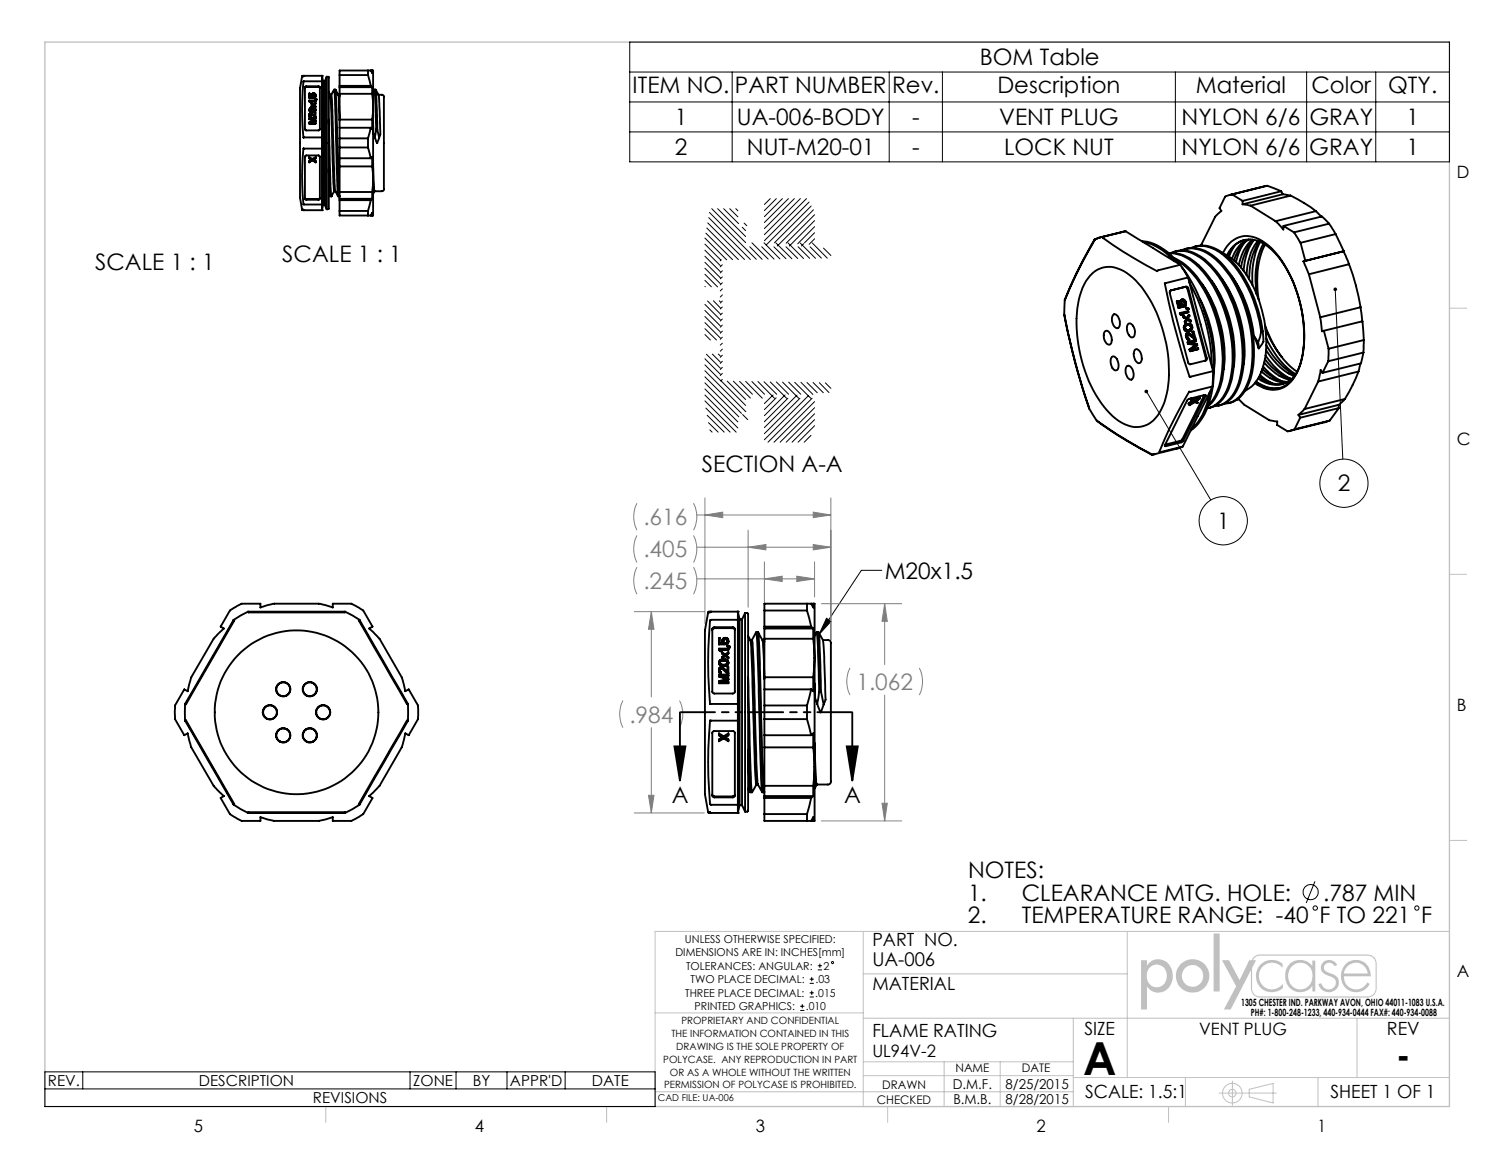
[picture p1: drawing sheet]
<svg xmlns="http://www.w3.org/2000/svg" width="279mm" height="216mm" viewBox="0 0 279 216" stroke-linecap="round" stroke-linejoin="round" font-family="sans-serif">
<g fill="none" stroke="#c0c0c0" stroke-width=".19">
<path d="M270 57.4h3.2M270 106.9h3.2M270 156.4h3.2M160.8 173.4v32.6h39.1v-16.5M210 173.4v27.2M270 173.4h-148v32.6M122 188.5h38.8M160.8 189.5h109.2M160.8 197.6h39.1M160.8 181.3h49.2M175.9 197.6v8.4M186.3 197.6v8.4"/>
<path d="M252.8 189.5v11.1M60.7 206v2.9M113 206v2.9M122 203.2h77.9M160.8 200.2h39.1M165.3 206v2.9M199.9 200.6h70.1M217.7 206v2.9M220.8 200.6v5.4M227.1 203.4h10.7M229.6 201.2v4.5M232.7 202.7l4.4-1.1v3.7l-4.4-1.1z"/>
<path d="M245.5 200.6v5.4"/>
<circle cx="229.5" cy="203.5" r="1.83"/>
<circle cx="229.5" cy="203.5" r=".7"/>
</g>
<path d="M8.4 7.8h261.6v198.2h-261.6z" fill="none" stroke="#c0c0c0" stroke-width=".25"/>
<path d="M212.5 178.7v9.2h1.1v-4.3a2.61 2.61 0 0 0 2.9 1 2.61 2.61 0 0 0 1.9-2.4 2.94 2.94 0 0 0-2.9-3.7 2.58 2.58 0 0 0-1.9 1.2v-1zM214.1 180.2a1.93 1.93 0 0 1 2.4-.3 1.93 1.93 0 0 1 .8 2.3 1.87 1.87 0 0 1-2.2 1.5 1.87 1.87 0 0 1-1.5-2.3l.1-.5zM219 181.6a3.2 3.2 0 0 0 6.3 0 3.2 3.2 0 0 0-6.3 0zM220.1 181.6a2.01 2.01 0 0 1 4 0 2.01 2.01 0 0 1-4 0zM226.1 173.7v10.8h1.1v-10.8zM227.6 178.7h1.3l2 3.7 1.8-3.7h.5a1.6 1.6 0 0 1 1.5-1h20.1a1.69 1.69 0 0 1 1.6 1.6v4.7a1.69 1.69 0 0 1-1.6 1.7h-20.1a1.69 1.69 0 0 1-1.7-1.7v-3.4l-3.8 7.3h-1.2l2.3-4.3zM233.8 178.2l-.4 .5h.6l-.8 1.5v3.8a1.44 1.44 0 0 0 1.5 1.5h20.1a1.44 1.44 0 0 0 1.4-1.5v-4.7a1.44 1.44 0 0 0-1.4-1.4h-20.4zM234.7 179.6a3 3 0 0 0 .1 4.2 3 3 0 0 0 4.2 .1v-.8a2.48 2.48 0 0 1-3.7 .4 2.48 2.48 0 0 1 0-3.6 2.48 2.48 0 0 1 3.6 .2v-.7a3.1 3.1 0 0 0-4.2 .2zM250.7 179.4a3 3 0 0 0-.7 3.4 3 3 0 0 0 3 1.8 2.95 2.95 0 0 0 2.1-1.5l-.4-.3a2.28 2.28 0 0 1-2.7 1.3 2.28 2.28 0 0 1-1.7-2.4h5a2.79 2.79 0 0 0-1.5-2.7 2.79 2.79 0 0 0-3.1 .4zM251.1 179.7a2.2 2.2 0 0 1 3.7 1.5h-4.5l.2-.8zM240.3 179.3a3.1 3.1 0 0 0-.7 3.5 3.1 3.1 0 0 0 3 1.8 2.73 2.73 0 0 0 1.8-1.1v1h.6v-5.7h-.6v1a2.92 2.92 0 0 0-4.1-.5zM240.6 180a2.31 2.31 0 0 1 2.9-.4 2.31 2.31 0 0 1 .9 2.9 2.26 2.26 0 0 1-2.7 1.6 2.26 2.26 0 0 1-1.7-2.7 2.34 2.34 0 0 1 .6-1.4zM246.5 179a1.67 1.67 0 0 1 2.6 .6l-.5 .2-.2-.3-.4-.2a.94 .94 0 0 0-1.4 .6 .94 .94 0 0 0 .9 1.1 2.01 2.01 0 0 1 1.9 1.9 1.93 1.93 0 0 1-1.8 1.8 1.93 1.93 0 0 1-2-1.5l.5-.2a1.36 1.36 0 0 0 1.7 1.2 1.36 1.36 0 0 0 .9-1.8l-.8-.6a2.1 2.1 0 0 1-1.9-1.6l.2-.7z" fill-rule="evenodd" fill="#c0c0c0"/>
<g fill="none" stroke="#000" stroke-width=".19">
<path d="M117.3 7.8h152.7v22.3h-152.7zM117.3 13.4h152.7M117.3 19h152.7M136.4 13.4v16.7M165.6 13.4v16.7M175.5 13.4v16.7M218.9 13.4v16.7M243.4 13.4v16.7M256.3 13.4v16.7M117.3 24.6h152.7M248.7 53.8l1.4 31.6M213.5 72.8l12 20.3"/>
<path d="M154 115.1l.8 .5-2.3 2.5zM164.3 106.2h-3.9l-7.9 11.9M152.3 179.7h.8M152.7 179.4v.7M244.9 164l-1.6 4.1M8.4 199.5h113.6v6.5h-113.6zM15.4 199.5v3.2M76.4 199.5v3.2M84.9 199.5v3.2M94.4 199.5v3.2M105.3 199.5v3.2M149 188.1h.8"/>
<path d="M149 187.3h.8M149.4 186.9v.8M150.8 183h.8M150.8 182.2h.8M150.8 185.6h.8M150.8 184.8h.8M151.2 181.9v.7M151.2 184.4v.8M152.3 180.5h.8M8.4 202.7h113.6"/>
<circle cx="227.8" cy="96.9" r="4.5"/>
<circle cx="250.3" cy="90" r="4.5"/>
<circle cx="155.1" cy="179.1" r=".19"/>
<circle cx="244.1" cy="166" r="1.41"/>
<circle cx="245" cy="169" r=".41"/>
<circle cx="263.9" cy="169" r=".42"/>
</g>
<path d="M125.6 138.9h2.1l-1.1 6.4zM126.6 132.6v12.7M157.7 138.9h2.1l-1.1 6.4zM158.7 132.6v12.7" fill="none" stroke="#000" stroke-width=".35"/>
<g fill="none" stroke="#808080" stroke-width=".19">
<path d="M118.6 99.7a5.6 5.6 0 0 0 0 5M118.6 93.7a5.5 5.5 0 0 0 0 5M129.2 99.7a5.6 5.6 0 0 1 0 5M129.2 93.7a5.5 5.5 0 0 1 0 5M129.8 95.8h25M131.3 95.8l3.3-.5v1zM131.3 92.7v23.4M139.3 98.7v14.3M151.5 95.3l3.3 .5-3.3 .5zM154.8 92.7v26.4M118.1 113.8h13.1M118.6 105.6a5.6 5.6 0 0 0 0 5"/>
<path d="M121.3 113.8l.5 3.3h-1zM121.3 113.8v15.9M129.2 105.6a5.6 5.6 0 0 1 0 5M129.8 107.7h21.9M129.8 101.8h25M139.3 101.8l3.4-.4v.9zM142.4 107.7l3.3-.5v1zM142.4 104.6v7.8M148.4 107.2l3.3 .5-3.3 .5zM151.5 101.4l3.3 .4-3.3 .5zM151.7 104.6v6.5M153 112.4h15"/>
<path d="M164.8 112.4l.5 3.2h-1zM164.8 112.4v11.3M116 130.4a5.6 5.6 0 0 0 0 5M121.3 135.4v15.9M126.6 130.4a5.6 5.6 0 0 1 0 5M158.3 124.3a5.6 5.6 0 0 0 0 5.1M164.8 129.4v23.4M171.2 124.3a5.6 5.6 0 0 1 0 5.1M118.1 151.3h13.1M120.8 148h1l-.5 3.3zM153 152.8h15M164.3 149.5h1l-.5 3.3z"/>
</g>
<path d="M158.8 132.6h-32.1" fill="none" stroke="#000" stroke-width=".35" stroke-dasharray="6.3 1.3 1.3 1.3 1.3 1.3" stroke-dashoffset="-.2"/>
<g fill="#000">
<path d="M154 115.1l.8 .5-2.3 2.5z"/>
<path d="M248.5 53.6a.34 .34 0 0 0-.1 .5 .34 .34 0 0 0 .6-.1 .34 .34 0 0 0-.3-.5v.3v-.3zM213.3 72.6a.35 .35 0 0 0 0 .6 .35 .35 0 0 0 .5-.3 .35 .35 0 0 0-.4-.3l.1 .2z"/>
<path d="M157.7 138.9h2.1l-1.1 6.4zM125.6 138.9h2.1l-1.1 6.4z"/>
</g>
<path d="M142.4 107.7l3.3-.5v1zM148.4 107.2l3.3 .5-3.3 .5zM151.5 101.4l3.3 .4-3.3 .5zM139.3 101.8l3.4-.4v.9zM151.5 95.3l3.3 .5-3.3 .5zM131.3 95.8l3.3-.5v1zM121.3 113.8l.5 3.3h-1zM120.8 148h1l-.5 3.3zM164.8 112.4l.5 3.2h-1zM164.3 149.5h1l-.5 3.3z" fill="#808080"/>
<g fill="none" stroke="#000" stroke-width=".35">
<path d="M56.3 14.2l-.4 2.2v20.4l.4 2.2M56.6 14.1l-.3 .1M56.6 14.1h3.4M56.8 16.2l.2-.1h2.4l.2 .1v7.9l-.2 .2h-2.5l-.1-.2zM56.8 16.4l.1-.2h2.5l.2 .2M57.6 18.8l.2 .2M57.6 18.1h.6M57.8 19h.2M57.8 19h.1M57.9 18.9h.9v-.2h-1.2v.2l.2 .1M58 19.3l.3 .2-.3 .3v.1l.4-.3M58 19h.1"/>
<path d="M58 17.9a.4 .4 0 0 1 .3-.5 .4 .4 0 0 1 .5 .2l-.1 .5M58 17.8l.1 .2M58.1 18h.1M58.2 17.5v.7h-.6v-.8h.1v.6h.4M58.2 17.6v.1M58.2 17.5v.1M58.3 19.5l-.3-.2v-.1l.4 .2 .4-.2v.1l-.3 .2M58.3 17.5v.1M58.4 17.5h.1M58.4 17.5l-.2 .1M58.4 19.6l-.4 .3M58.4 19.6h.1"/>
<path d="M58.4 19.6l.4 .3M58.4 17.5h-.2M58.4 17.5l.1 .1M58.5 17.6h.1M58.5 17.5v.1M58.5 17.5h.1M58.6 17.6l.1 .1M58.6 17.5l.1 .3-.2 .4h.1M58.6 17.5v.1M58.6 18.1v.1M58.6 18.1h-.1M58.6 17.6v.1"/>
<path d="M58.7 18.3l.2 .1v.2l-.2-.1zM58.7 18.4l.2 .2M58.7 18.1l-.1 .1M58.7 18v.1M58.7 18l-.1 .1M58.8 19.3l-.3 .2 .3 .3v.1l-.4-.3M58.8 18.8h-1l.2 .2M58.8 17.9l-.1 .1M60 14.1h.1M60 15.1h-3.4a40 40 0 0 0-.1 10.5h3.5M60 15.1v10.5M60 14.1v1"/>
<path d="M60 14.1l.2 1M60.2 15.1v23M60.2 15.1h.3M60.5 15.1v23M60.9 14.3l.3 .1v24.4l-.3 .1M60.9 14.3v24.6M60.9 14.3l-.4 .8M61.2 17.1a3.8 3.8 0 0 1 .5 2.4l.4 14.4 .2 1.7M61.5 17.6h.2M61.7 17.6l.2 1.9 .5 16.1M62.2 16.7l.2 2 .6 17.8-.6-.9M62.2 16.7l-.5 .9"/>
<path d="M62.2 16.7h.3M62.5 16.7a3.6 3.6 0 0 1 .6 2.7l.2 3.1M62.5 16.7l.7 19.8M63 17.6h.2M63.2 17.6l.1 .3M63.3 16.2v1.3M63.3 17.5l-.1 .1M63.3 14v2.2M63.3 17.5v4.8M63.3 17.5h6M63.3 16.2h6M63.3 16h5.8"/>
<path d="M63.3 14h5.2M68.5 14l.6 2M68.5 13.1v.9M68.5 13.1h.6M68.5 13.1h-5.2v.9M69.1 13.1l.2 .5v-.5M69.1 16l.2 .2M69.1 13.1h.2M69.3 17.5l.2 2.4M69.3 16.2v1.3M69.3 13.1h.2v6.8M69.5 19.9l-.2 2.4"/>
<path d="M69.5 19.9v13.5M69.7 16.7h.3M69.7 16.7l.4 7.4M69.7 16.7l-.2 .4M70 16.7a3.5 3.5 0 0 1 .7 2.6l.1 5.7-.2 .6M70 16.7l.3 7.4M70.5 17.6h.7l.3 .3v17.4l-.3 .3h-1.5M56.3 39l.3 .1M56.6 39.1h3.4M56.8 29.1l.2-.2h2.3l.3 .2v7.9l-.2 .2h-2.4l-.2-.2zM56.8 36.8l.1 .2h2.5l.2-.2M57.6 20.4a.68 .68 0 0 1 1.2-.1l-.1 .4"/>
<path d="M57.6 22.1l1.1 .3-1.1 .4v.2h1.2v-.2h-.9l.9-.3M57.6 20.4v.2M57.6 29.4l.6 .3M57.6 23h1.2M57.6 21.4v.2M57.6 21.6v-.3l.2-.3h.2l.7 .6v-.6h.1v.8h-.1M57.6 20.6l.1 .1M57.6 21.6l.1 .1M57.6 21.6h.1M57.6 20.6h.1M57.7 21.7l.1 .1M57.7 21.6v.1"/>
<path d="M57.7 21.6l.1 .1M57.7 20.7l.1 .1M57.7 21.3l.2 .3v.2h-.1M57.7 20.7h.1M57.7 20.3v.2M57.7 20.3a.48 .48 0 0 0 .5 .4 .48 .48 0 0 0 .5-.3M57.8 20.8h.1M57.8 21.7h.1M57.8 20.7v.1M57.8 21.7v.1M57.8 20.7l.1 .1M57.8 20.2v.1"/>
<path d="M57.8 21.2h.1M57.8 20.2l-.1 .1M57.8 20.3l-.1 .1M57.9 20.8h.1M57.9 21.1l-.2 .3M57.9 21.2h-.1M57.9 21.2h.1M57.9 21.1h.1M57.9 21.1v.1M57.9 21.1l.1 .1M58 20.8l.1 .1M58 20.2h-.2"/>
<path d="M58 20.8h.1M58 20.2h.1M58 20.2l-.2 .1M58 29.7l-.4 .3v.2l.6-.4 .6 .4v-.2l-.4-.3M58 21.2h.1M58 21.2l.7 .6M58.1 22.1h.7v-.2h-1.2v.3l1 .3M58.1 20.9h.2M58.1 20.8h.2M58.1 20.8v.1M58.1 20.1h.2M58.1 20.1l-.1 .1"/>
<path d="M58.1 20.2h.2M58.1 20.2h-.1M58.1 20.1v.1M58.2 29.6l.6-.4v.3l-.5 .3 .5 .3M58.2 29.6l-.6-.4v.3l.5 .3-.5 .3M58.2 29.6v.1M58.3 20.1v.1M58.3 20.1l.1 .1M58.3 20.2h.1M58.3 20.8v.1M58.4 20.8h.1M58.4 20.8l-.1 .1"/>
<path d="M58.4 20.8h-.1M58.4 20.2h.1M58.4 20.2h.2M58.4 20.2l.2 .1M58.5 20.8h.1M58.6 20.8h-.1M58.6 20.2v.1M58.6 20.7l-.1 .1M58.6 20.7v.1M58.6 20.3l.1 .2M58.6 20.3l.1 .1M58.6 20.3v.1"/>
<path d="M58.7 21.8h.1M58.7 20.7l-.1 .1M58.7 20.7h-.1M58.8 22h-.9l.9 .4v.2l-.7 .2M58.8 29.4l-.6 .3M60 39.1h.1M60 25.6v2.1M60 27.7l-3.5-.1a47.4 47.4 0 0 0 .1 10.5h3.4M60 27.7v10.4M60 38.1v1M60.2 38.1l-.2 1M60.2 38.1h.3"/>
<path d="M60.5 38.1l.4 .8M61.2 31.4l.3 5.1-.3-.4M61.2 22.2l.4 12.5 .1 1.8M61.5 36.5h.2M62.3 35.6l-.6 .9M62.3 35.6h.1M63 36.5h.2M63.3 25.8v1.6M63.3 22.3v1.5M63.3 29.5v1.5M63.3 35.7v1.3M63.3 39.3v.8h5.2"/>
<path d="M63.3 36.5h-.1M63.3 27.4h5.2M63.3 25.8h5.2M63.3 29.5h5.8M63.3 23.8v2M63.3 27.4v2.1M63.3 31v4.7M63.3 37v2.3M63.3 23.8h5.8M63.3 22.3h6M63.3 31h6M63.3 35.7h6"/>
<path d="M63.3 37h6M63.3 37.3h5.8M63.3 39.3h5.2M68.5 27.4l.6 2.1M68.5 25.8v1.6M68.5 39.3v.8M69.1 29.5l.2-.3v1.8M69.1 23.8l-.6 2M69.1 37.3l-.6 2M69.3 31l.2 2.4M69.3 22.3v1.7l-.2-.2M69.3 35.7v1.3"/>
<path d="M69.3 37l-.2 .3M69.5 33.4l-.2 2.3M69.5 33.4v6.7h-.2M69.5 23v1.8l.3 .8M69.5 30.4l.2 5.2M69.8 35.6l-.3 .5M69.8 25.6l.4 1 .4-1M70.1 24.1l-.3 1.5M70.1 24.1h.2M70.3 24.1l.3 1.5M231.5 37.4l-2-1.2-1.3 .4-1 2.1 .3 .6-1.2 1.1-2.6 5.3M231.5 38l1.4 .3"/>
<path d="M231.5 37.4v.6M232.9 38.3l4.7 2.9M236 34.6l2.7 1M236 34.6h-.2M236 34.6l-6.8 1.6M238.7 35.6l-7.2 1.8M238.7 35.6l.2 .6M238.9 36.2l1.5 .2M238.9 36.2l-7.4 1.8M240.4 36.4l2.6 1.4 2.1 1.5M240.4 36.4l-7.5 1.9M245.1 39.3l1 1"/>
<path d="M245.1 39.3l-7.5 1.9M68.5 40.1h.6M69.1 40.1l.2-.5v.5M69.1 40.1h.2M198.2 58.6a138.1 138.1 0 0 0 4.7 17.4l-2.6-8.4zM198.3 55.8l-.1 2.8M203.1 51.3a4.8 4.8 0 0 1 6.2-.9 16.4 16.4 0 0 1 6.5 8.7 24.3 24.3 0 0 1 1.1 15.8 6.4 6.4 0 0 1-4 4.4 6.5 6.5 0 0 1-6.2-2.4 25.5 25.5 0 0 1-6.2-16.6 13.4 13.4 0 0 1 2.6-9zM203.9 44.6a75.5 75.5 0 0 0-5.6 11.2M203.9 44.6l1.1-.4-1.1 .4a122.9 122.9 0 0 0-5.6 11.3v-.1M207.4 58.6a.95 .95 0 0 1 1.1 1 1.05 1.05 0 0 1-.5 1.5 1.84 1.84 0 0 1-.6-2.5zM209.7 43l-4.3 1.2a59.6 59.6 0 0 0 10.2 6.2l4.3-1.1M209.7 43l10.2 6.3"/>
<path d="M209.7 43l-4.6 1.1M212.7 44.9l.7 .1M212.9 45a10.4 10.4 0 0 1 5.8 3.5M213.5 45a11.3 11.3 0 0 1 6.2 4.2M217.7 47.1a7.1 7.1 0 0 1 6 2.7 25.5 25.5 0 0 1 6.1 18.5 9.4 9.4 0 0 1-3.1 6.9l-.7 .5-.9 .3M217.7 47.2a8 8 0 0 1 6.4 3.4 25.5 25.5 0 0 1 5.1 19.8 6.9 6.9 0 0 1-3.9 5.5l-.4 .1M217.9 54.2l3-.9 .4 .3 3.5 13.1-.2 .4-2.8 .7-.4-.1-3.5-13.2zM218 54.1l2.7-.7h.3l.2 .3 3.4 13-.1 .4M218.1 47.1a5.3 5.3 0 0 1 5.3 .8 18.3 18.3 0 0 1 6.3 8.8 23.8 23.8 0 0 1 1 14.7 5.4 5.4 0 0 1-4.5 4.2h-.1M218.6 48a13.2 13.2 0 0 1 6 6 26.1 26.1 0 0 1 3.1 16.6 8.3 8.3 0 0 1-2.7 5M218.9 46.8a5.3 5.3 0 0 1 4.8 1 19.3 19.3 0 0 1 6.7 9.9 23 23 0 0 1 .6 13.6 5.6 5.6 0 0 1-3.9 4.2h-.2M219 48.3a16.5 16.5 0 0 1 6.8 8.8 24.3 24.3 0 0 1 1.3 14.8 8.2 8.2 0 0 1-2 3.5"/>
<path d="M219.3 56.1l.2 1.2M219.3 56.1l.3 1.2M219.3 56.1l.1-.1 .3 1 .5-.1-.1-.1M219.5 57.3h.1M219.8 56.2v.2M219.8 56.4l.1 .2M219.8 58.5l.3 .2M219.8 56.4h.1M219.9 49.3l1.4 2.3M219.9 56l-.1 .2M219.9 58.2l-.2 .1 .1 .2M219.9 58.2v.3"/>
<path d="M219.9 56.6l.1 .2M219.9 56.2v.2M219.9 58.5l.2 .2M219.9 58.5h-.1M219.9 56.6h.1M219.9 56.2h-.1M219.9 46.6a5.4 5.4 0 0 1 5.8 1.1 21 21 0 0 1 6.8 11.5 22.9 22.9 0 0 1 .2 11.2 6.4 6.4 0 0 1-3.7 4.6l-1 .1M219.9 56.4l.1 .2M220 55.9l-.1 .1M220 56.8l.1 .2M220 56l-.1 .2M220 56h-.1"/>
<path d="M220 55.9h.1M220 56.6l.1 .2M220.1 55.9l-.1 .1M220.1 56.8h-.1M220.1 49.7a31.9 31.9 0 0 1 5.5 23.7 10.9 10.9 0 0 1-3.4 6.4M220.2 55.7l-.2 .2M220.2 55.7l-.1 .2M220.2 55.7a.73 .73 0 0 1 .7 .5 .73 .73 0 0 1-.2 .8M220.2 56h.1M220.3 56h.2M220.4 57.1l-.9 .2M220.4 58.6l-.3 .1"/>
<path d="M220.4 55.9l-.2 .1-.1 .2 .3 .9M220.4 57.1l-.8 .2M220.4 55.9l.2 .1M220.4 58.6h-.1M220.4 55.9l-.1 .1M220.5 56h.1M220.5 56v.1M220.5 59.1l.5 .3M220.5 56.1l.1 .1M220.5 56.8l.1 .2h.1M220.5 58.8v.3M220.5 58.8l.1 .3"/>
<path d="M220.6 56v.1M220.6 59.1l.5 .3M220.6 59.1h-.1M220.6 56.2l.1 .2M220.6 56.7l-.1 .1M220.6 56.8l.1 .2M220.6 56.1l.1 .1M220.6 56.8h-.1M220.6 56.1h-.1M220.7 56.4v.2M220.7 56.6l-.1 .1M220.7 59.9v.2h.1"/>
<path d="M220.7 59.9h.1M220.7 46.4a6.2 6.2 0 0 1 6 1.8 23 23 0 0 1 6.6 13.4 19.5 19.5 0 0 1-.6 9.6 5.1 5.1 0 0 1-3.9 3.8M220.7 56.2l.1 .2M220.7 56.2h-.1M220.7 56.7l-.1 .1M220.7 56.7h-.1M220.8 56.6l-.1 .1M220.8 56.4v.2M220.8 59.9v.2M220.8 56.6h-.1M220.8 56.4h-.1M220.9 57.4l.5 .1"/>
<path d="M220.9 57.4h.1M221 59.4l-.3 .5M221 57.3h-.1v.1M221 59.4h.1M221 57.3v.1M221 57.3l.4 .1v.1M221 57.4l.4 .1M221.1 59.4l-.3 .5M221.2 59.5l.6 .3M221.3 51.6l-4.3 1.1a103.8 103.8 0 0 0 4.7 17.4l4.3-1M221.3 51.6l4.7 17.5M221.4 58.1l-1.2 .3"/>
<path d="M221.4 58.1l-.1-.2-1.4 .3M221.4 58.1l-1.2 .3 .2 .2M221.5 58.6l-.4 .6M221.5 58.6l.1 .2-.3 .5 .5 .3v.2M221.5 58.6l-.3 .6-.7-.4M221.5 52.6a33.3 33.3 0 0 1 4.2 15.6M221.8 46.2a5.4 5.4 0 0 1 5.4 .8 20.4 20.4 0 0 1 7.2 11.8l.5 2.9M221.8 59.8l-.6-.4-.4 .7M222.6 45.9a5.8 5.8 0 0 1 5.6 1.5 22.4 22.4 0 0 1 6.7 12.3l.3 2M223.6 55.7a23.6 23.6 0 0 1 2.5 13.1M223.8 52.7a23.7 23.7 0 0 1 4.1 16.1M224.3 57.8a26.7 26.7 0 0 1 1.8 10.8"/>
<path d="M225.7 52.3a23.5 23.5 0 0 1 4.1 16M227.5 51.8a23.1 23.1 0 0 1 4.1 16.1M227.8 47.1a4.9 4.9 0 0 1 7.9-1.9 18.2 18.2 0 0 1 6 9.4 21.1 21.1 0 0 1 .1 14.3 5.3 5.3 0 0 1-4.8 3.7l-1.6-.4-1.6-.9M227.8 47.2a11.8 11.8 0 0 1 5.4 5.6 22.3 22.3 0 0 1 2.1 15.3 6.8 6.8 0 0 1-3.3 4.6M228.5 47.5a4.6 4.6 0 0 1 6.9-2.1 16.7 16.7 0 0 1 6.2 9.1 23.2 23.2 0 0 1 .6 13.3 5.9 5.9 0 0 1-4.4 4.5 5.8 5.8 0 0 1-3.9-1.1M229.5 51.5a23.9 23.9 0 0 1 4 11M230 45.6l-1.1 2.2M231.7 44.7a4.7 4.7 0 0 0-3 2.9M231.8 45.2a8.4 8.4 0 0 0-1.6 3.6M232.3 44.6a5.9 5.9 0 0 0-2.8 3.6M232.6 44.6a5.8 5.8 0 0 0-2.7 3.9M233.3 44.6a7.8 7.8 0 0 0-2.5 4.8"/>
<path d="M233.5 44.7a10.8 10.8 0 0 0-1.9 5.7M233.6 44.7a8 8 0 0 0-2.4 5.1M234.3 44.8a9.6 9.6 0 0 0-2.1 6.4M234.6 45a11.5 11.5 0 0 0-1.9 7M234.7 45a14.6 14.6 0 0 0-1.4 8.1M235.3 45.4a15.3 15.3 0 0 0-1.3 9.3M235.7 45.5a16.3 16.3 0 0 0-1.2 10.3M237.6 41.2l1.4 1.5 .1-.6M239.1 42.1l1.9 1.2M241 43.3l1.3 1.9M242.3 45.2l.8 3.3-.3 .1M242.8 48.6l1 2.4"/>
<path d="M243.8 51l2.1 8.1M245.9 59.1l.3 2.6 .4-.1M247.6 41.6l1.2 2M247.6 41.6l-1.4-1.3-7.1 1.8M247.6 41.6l-6.6 1.7M248.8 43.6l1.5 3.1M248.8 43.6l-6.5 1.6M250.3 46.7l1 2.5M250.3 46.7l-7.5 1.9M251.3 49.2a42.8 42.8 0 0 1 2.1 8M251.3 49.2l-7.5 1.8M253.4 57.2l.3 2.6"/>
<path d="M253.4 57.2l-7.5 1.9M202.8 76l1.5 2.3M205.8 61.7l.3-.1a1.75 1.75 0 0 1 .9 2.2 .62 .62 0 0 1-.7 .3 .62 .62 0 0 1-.5-.6l-.2-.8v-.6zM207.1 66.5a.85 .85 0 0 1 1.1 .8 1.13 1.13 0 0 1-.3 1.6 1.77 1.77 0 0 1-.9-2.3zM209.9 68.2a.95 .95 0 0 1 1.2 .9 1 1 0 0 1-.5 1.6 1.84 1.84 0 0 1-.7-2.5zM210.1 60.3a.88 .88 0 0 1 1.2 .9 1.17 1.17 0 0 1-.4 1.6 1.8 1.8 0 0 1-.8-2.5zM211.3 65.2a.81 .81 0 0 1 1.2 .7 1.28 1.28 0 0 1-.3 1.7 1.68 1.68 0 0 1-.9-2.3zM220.5 60.9v.2M220.5 60.7v.2M220.5 61.1l.1 .2M220.6 60.6a.8 .8 0 0 1 1-.3 .8 .8 0 0 1 .5 .9l-.4 .4M220.6 60.6l-.1 .1"/>
<path d="M220.6 61.3l.1 .2M220.6 61.1l.1 .2M220.6 60.9v.2M220.6 61.1h-.1M220.6 60.9h-.1M220.6 60.7h-.1M220.6 60.7v.2M220.7 61.3l.1 .2M220.7 60.6l-.1 .1M220.7 61.3h-.1M220.7 60.6h-.1M220.7 61.5l.2 .1"/>
<path d="M220.8 61.5l.1 .1M220.8 61.5h-.1M220.9 61.6h.1M220.9 62.4v.2M220.9 60.4l-.2 .2M220.9 62.2v.2M220.9 62.6v.2M220.9 62.8l.2 .2M220.9 61.6h.2M221 62.1l-.1 .1M221 62.4v.2M221 62.4h-.1"/>
<path d="M221 61.6l.1 .1M221 62.6l.1 .1M221 62.2v.2M221 62.6h-.1M221 62.2h-.1M221.1 63l.1 .1M221.1 62.7v.3M221.1 62.7l-.2 .1M221.1 62l-.1 .2M221.1 60.5l-.3 .3v.4l.4 .3 .6-.2M221.1 61.6h.1M221.1 63h.1"/>
<path d="M221.1 61.6h-.1M221.2 63.1l.1 .2M221.2 62l-.2 .1M221.2 61.6l-.1 .1M221.2 62.2h.2M221.2 63.1l.2 .1M221.2 63.1h.1M221.3 63.6v.4M221.3 64l1.4 .2M221.3 63.6l.1 .4M221.3 74.3l3.1-.8 .2 .1-4.2 8.5-.3 .2-3.1 .7v-.1zM221.3 60.4l-.2 .1"/>
<path d="M221.4 64l1.4 .2M221.4 64h-.1M221.4 63.2l-.1 .1M221.4 75v.1l.2 .3M221.4 75l.3 .3M221.5 62.2l1 .8M221.5 62.2a.43 .43 0 0 0-.4 .4 .43 .43 0 0 0 .4 .4v.2M221.5 62.2h-.1M221.5 63.2l-.2 .1M221.5 65.1l.2 .3M221.5 60.4l.3 .1M221.5 60.4l-.4 .1"/>
<path d="M221.5 60.4l-.1 .1 .3 .1M221.5 63.2l-.1 .1M221.7 63.8l1.3 .2v.3l-1 .8 1.1-.3 .1 .2M221.7 61.6l-.6 .1M221.7 65v.4M221.7 61.6h-.5M221.7 65l-.2 .1M221.7 65.4h.1M221.7 60.6h.1M221.7 61.3l-.2 .1M221.7 75.3l-.1 .1M221.8 60.5v.1"/>
<path d="M221.8 60.6v.2M221.8 61.3h-.1M221.8 60.5l-.1 .1M221.8 60.6l.1 .2M221.8 60.8v.3M221.8 61.1l-.1 .2M221.8 61h.1M221.8 60.6h.1M221.8 74.2l.6 .2M221.8 74.2l.2 .4M221.8 74.2l.2 .3M221.9 61.1l-.1 .2"/>
<path d="M221.9 61.1h-.1M221.9 61v.1M221.9 60.8v.2M221.9 60.8h-.1M222 74.6l.4 .2-.7 .5M222 74.6l-.6 .4M222 74.5v.1M222 74.5l.6 .2M222.1 79.9l-.3 .2M222.2 61.7l-.1 .1 .2 .8M222.2 61.7h.1l.4 1.3h-.3l-1-.8M222.2 61.7l.2 1-1-.8-.2 .1"/>
<path d="M222.4 74.4l.2 .3M222.7 64.2l-1.2 .9M222.8 63.5l-1.1 .3M222.8 63.5l-.1-.2-1.4 .3M222.8 64.2l-1.1 .8M222.8 64.2h-.1M222.9 74.6l.2 .3M223.1 74.9l-.1 .1-.5-.1-.9 .5M223.2 65l-1.5 .4M223.5 74.1l-.2-.3-.9 .6M223.5 74.1l-.8 .7 .4 .1M223.5 74.1l-.9 .6"/>
<path d="M224.3 73.5l-4.1 8.3-.2 .2-3 .8M225.4 73a12.1 12.1 0 0 1-3.4 6.8M225.8 71.9l-4.1 1.1-.2-.1a66.4 66.4 0 0 0-5.5 11.2l4.3-1M225.8 71.9l-5.5 11.2M226 69.1l-.2 2.8M230.6 74.2l1.1 1.1 4.7 2.9 1.5 .3v.6l2 1.2 1.2-.4M230.8 74.3l-.5 .1M233.5 62.5l1 2.3M233.5 62.5l.9 1.2M234 71l.4 .3a5.5 5.5 0 0 0 4 .9M234.4 63.7l.1 1.1M234.5 70.1a5.7 5.7 0 0 0 4.5 1.3"/>
<path d="M234.7 69.8l1.1 .9 1.2 .6M234.9 61.7l-.5 2M235 69.1a6.5 6.5 0 0 0 4.6 2.1M235.1 68.7l.5 .4a6.9 6.9 0 0 0 4.2 2M235.2 61.7h-.3M235.2 61.7l.1 1a2.4 2.4 0 0 1-.8 2.1M235.3 68.2l1.9 1.8 1.5 .9M235.5 67.5a9 9 0 0 0 4.8 3.2M235.6 66.9a9.3 9.3 0 0 0 5 3.6M235.6 60.5a21.2 21.2 0 0 0 3.1 5.9M235.7 66.1a12.2 12.2 0 0 0 4.7 4.4M235.7 61.2l1 2.1 2 3.1"/>
<path d="M235.8 65.2a11.8 11.8 0 0 0 5.3 4.8M235.9 63a15 15 0 0 0 5.4 6.6M235.9 64.2a13.3 13.3 0 0 0 5.4 5.6M238.7 66.4l1.3 1.5 1.7 1.3M241.2 70a4.6 4.6 0 0 1-6.3 .8l-.5-.4M241.9 77.2l.3 .6M242.2 77.8l-1.1 2.1M243 76.1l-1.1 1.1M245.5 71l-2.5 5.1M246.3 69.4l-.3-.5-.5 2.1M246.6 61.6l7.2-1.8 .2 3.5M246.6 61.6l.9 3.3"/>
<path d="M247.4 67.2l-1.1 2.2M247.5 64.9l-.1 2.3M247.7 78.3l-7.6 1.9M247.7 78.3l-6.6 1.6M249.3 75.4l-7.4 1.8M249.3 75.4l.1 .6M249.4 76l-1.7 2.3M249.4 76l-7.2 1.8M250.5 74.3l-1.2 1.1M250.5 74.3l-7.5 1.8M253 69.1l-1 2.5-1.5 2.7M253 69.1l-7.5 1.9"/>
<path d="M253.4 67.7l-.4 1.4M254 65.6l-.5 2-7.2 1.8M254 65.6l-6.6 1.6M254 63.3v2.3M254 63.3l-6.5 1.6M215.2 84.5l-.6 .1M220.3 83.1l-.8 .3-4.9 1.2a98.3 98.3 0 0 1-10.3-6.3l3.8 2.7 6.4 3.6M42.8 113.6l2.2-1.2h3.5v.7l2.6-.7h8.3l2.6 .7v-.7h3.4l2.3 1.2 1.7 3-.6 .4 1.9 1.9 4.1 7.1 .7 2.7 .6-.4 1.8 3v1.9v.6l-1.8 3-.6-.3-.7 2.6-4.1 7.2-1.9 1.9 .6 .3-1.7 3-.8 .5-1.5 .8h-3.4v-.7l-2.6 .7h-8.3l-2.6-.7v.7h-3.5l-2.2-1.3-1.7-3 .6-.3-1.9-1.9-4.2-7.2-.6-2.6-.7 .3-1.7-3v-.9v-1.6l1.7-3 .7 .4 .6-2.7 4.2-7.1 1.9-1.9-.6-.4zM43.5 115.4l.1 .1-9 15.6-.1-.1M43.5 115.4l-9 15.6M46.2 113.8v.2h18l.1-.2M46.2 113.8h18.1"/>
<path d="M46.2 113.8l-2.7 1.6M64.3 113.8l2.7 1.6M67 115.4l-.2 .1 3 5.2 6 10.4 .2-.1M67 115.4l9 15.6M131.9 114l-.6 3.3v30.5l.6 3.4M132.5 113.8h-.5l-.1 .2M132.5 113.8l-.6 .2M132.5 113.8h4.9M132.7 117.3l.1-.3 .3-.1h3.4l.3 .1 .1 .3M132.8 116.9l.2-.2h3.6l.3 .3v11.8l-.3 .3h-3.6l-.3-.3zM133.9 119.8h1M134.5 119.4l.1 .1"/>
<path d="M134.6 119.6a.61 .61 0 0 1 .5-.9 .61 .61 0 0 1 .5 .9M134.6 119.6v.1M134.6 119.5v.1M134.8 119.1l-.1 .2M134.8 119.1l.1 .8h-1v-1.2h.2v1h.6l-.1-.2M134.8 119.1h.1M134.9 119l-.1 .1M134.9 119v.1M135 119l-.2 .1M135 118.9v.1M135 118.9l-.1 .1M135.1 119h-.1"/>
<path d="M135.1 119h.1M135.1 118.9v.1M135.1 118.9h.1M135.1 118.9h-.1M135.1 119h.2M135.1 118.9h.2M135.3 119l.1 .1M135.3 118.9v.1M135.3 118.9l.1 .1M135.4 119.1h.1M135.4 119v.1M135.4 119.8v.1"/>
<path d="M135.4 119.8h-.2M135.4 119l.1 .1M135.5 119.1v.2M135.5 119.1v.4l-.3 .2v.2h.2M135.5 119.1h.1M135.5 119.8l-.1 .1M135.5 119.7v.1M135.5 119.7l-.1 .1M135.6 119.6l-.1 .2M135.6 119.5v.1M135.6 119.5l-.1 .2M135.7 119.4l-.1 .1"/>
<path d="M137.4 113.8h.1M137.4 115.4h-5.1a73.2 73.2 0 0 0 0 15.7l5.1-.1M137.4 115.4v15.6M137.4 113.8v1.6M137.4 113.8l.4 1.5M137.8 115.3v34.6M137.8 115.3h.4M138.2 115.3v34.6M138.8 114.1h.4l.1 .1v36.7l-.1 .2h-.4M138.8 114.1v37M138.8 114.1l-.6 1.2M139.3 118.4l.5 .7"/>
<path d="M139.8 119.1l.3 6.2 .6 18.2 .1 2.4 .4 .1M139.8 119.1h.3M140.1 119.1l.3 4.4 .5 17.9 .3 4.6M140.8 117.7l-.7 1.4M141.2 117.7h-.3a499.3 499.3 0 0 1 .8 24.3l.3 5.5M141.2 117.7l.8 1.4M141.2 117.7l.3 5.4 .4 13a115 115 0 0 0 .4 11.4M142 119.1l.4 7.3M142 119.1h.3M142.3 119.1l.1 .4M142.4 117v1.9M142.4 119l-.1 .1"/>
<path d="M142.4 113.6v3.4M142.4 118.9v7.1M142.4 118.9h9.1M142.4 117h9.1M142.4 116.6h8.7M142.4 113.6h7.9M150.3 113.6l.8 3M150.3 112.4v1.2M150.3 112.4h.8M150.3 112.4h-7.9v1.2M151.1 112.4l.4 .7v-.7M151.1 116.6l.4 .4"/>
<path d="M151.1 112.4h.4M151.5 118.9l.2 3.5M151.5 117v1.9M151.5 112.4h.2v10M152.1 117.7h.4M152.1 117.7l.3 2.9 .2 8.2M152.1 117.7l-.4 .7M152.5 117.7l.8 1.4M152.5 117.7l.1 1.6 .3 9.5M153.3 119.1h.9a.73 .73 0 0 1 .6 1.1v25.2a.52 .52 0 0 1-.6 .6h-2M153.3 119.1l.2 3.2 .3 7.9-.4 .9M34.5 134.1h.1l9 15.5-.1 .2"/>
<path d="M34.5 134.1l9 15.7M34.5 131v3.1M76 134.1h-.2l-6 10.4-3 5.2 .2 .1M76 134.1l-9 15.7M76 131v3.1M132.8 136.2l.2-.1h3.6l.3 .2v11.8l-.3 .3h-3.6l-.3-.3zM133.9 123.3v.1M133.9 124.8a.51 .51 0 0 1 .1-.5 .51 .51 0 0 1 .7-.1l.8 .8v-.9h.2v1.3h-.2M133.9 125.8l1.6 .5-1.6 .5v.4h1.8v-.3h-1.4l1.4-.5M133.9 123.3v.3M133.9 124.7v.4M133.9 136.7l.9 .5"/>
<path d="M133.9 127.1h1.8M133.9 123.3l.2-.4 .3-.2 1 .1 .3 .5M133.9 120.9l.3 .2M133.9 123.6l.2 .2M133.9 125.1l.1 .1M133.9 125.1v-.1l.1 .1M133.9 123.6v-.1l.2 .1M134 125.2l.2 .1M134 125.1l.2 .1M134 125.1v.1M134.1 123.8h.1M134.1 123.6l.1 .2"/>
<path d="M134.1 123.6v.2M134.1 124.5v.4l.2 .2v.2h-.1M134.1 123.1v.1M134.1 124.5v.1M134.1 124.6v.1M134.1 123.1v.2M134.1 123.2v.1M134.2 123.8l.1 .1M134.2 125.2l.1 .1M134.2 121.1v.1M134.2 123.8h.1M134.2 125.2v.1"/>
<path d="M134.2 121.1h.3M134.2 124.5l-.1 .1M134.2 124.4l-.1 .1M134.2 123v.1M134.2 124.4v.1M134.2 123l-.1 .1M134.2 123.1l-.1 .1M134.3 123.9h.1M134.3 124.4l-.1 .1M134.3 124.4h.1M134.3 124.3h.1M134.3 124.3l-.1 .1"/>
<path d="M134.3 123.8v.1M134.3 124.3v.1M134.3 123.8h.1M134.3 121h1.4v-.3h-1.8v.3l.3 .2M134.4 124.4l.1 .1M134.4 124.3l.1 .1M134.4 124.3v.1M134.4 123.9l.2 .1M134.4 122.9l-.2 .1M134.4 123.8l.2 .1M134.4 122.9v.1M134.4 123.8v.1"/>
<path d="M134.4 123l-.2 .1M134.5 137.2l-.6 .4v.4l.9-.6 .9 .6v-.4l-.6-.4M134.5 121.1v.1h-.3M134.5 121.6l.5 .3-.5 .4v.3l.6-.5M134.5 124.4v.1M134.5 124.5l1 .9M134.5 124.4l1 .9M134.6 125.8h1.1v-.2h-1.8v.3l1.4 .5M134.6 124h.4M134.6 123.9h.4M134.6 123.9v.1M134.7 122.9h.2"/>
<path d="M134.7 122.9h-.3M134.7 123h.2M134.7 123h-.3M134.7 122.9v.1M134.8 137.1l.9-.6v.4l-.7 .4 .7 .5M134.8 137.1l-.9-.6v.4l.7 .4-.7 .5M134.8 137.1v.1M134.9 122l-.4-.4v-.2l.6 .4 .6-.4v.2l-.4 .4M134.9 122.9h.2M134.9 122.9v.1M134.9 123h.2M135 123.9v.1"/>
<path d="M135.1 122l.6 .4M135.1 122l-.6 .4M135.1 122v.1M135.1 123.9l-.1 .1M135.1 122.9l.3 .1M135.1 123.8h.2M135.1 123.8l-.1 .1M135.1 122.9v.1M135.1 123.8v.1M135.1 123l.3 .1M135.3 123.9h-.2M135.3 123.8v.1"/>
<path d="M135.4 123l.1 .1M135.4 123v.1M135.4 123.1l.1 .1M135.4 123.8l-.1 .1M135.4 123.8h-.1M135.4 123.8h.1M135.5 123.1v.2a.79 .79 0 0 1-.7 .4 .79 .79 0 0 1-.7-.4M135.5 123.1v.2M135.5 120.1l.4 .2v.2l-.4-.1zM135.5 125.3v.1M135.5 125.3h.2M135.5 120.3l.4 .2"/>
<path d="M135.5 123.8h-.1M135.5 123.6l-.1 .2M135.5 123.6v.2M135.6 123.6l-.1 .2M135.6 123.6v-.1l-.1 .1M135.7 123.3l-.1 .3M135.7 125.7h-1.4l1.4 .5v.3l-1.1 .4M135.7 121.6l-.5 .3 .5 .4v.3l-.6-.5M135.7 123.3v.1M135.7 136.7l-.9 .5M135.7 120.9h-1.5l.3 .2M137.4 131v3.1"/>
<path d="M137.4 134.1h-5.1a75.8 75.8 0 0 0 0 15.7h5.1M137.4 134.1v15.7M139.3 139.7l.3 7.3 .1 .4 .4 .1M139.3 126l.6 19.5 .2 2M142.4 131.3v2.5M142.4 126v2.3M142.4 136.8v2.3M142.4 133.8h7.9M142.4 131.3h7.9M142.4 136.8h8.7M142.4 128.3v3M142.4 133.8v3"/>
<path d="M142.4 139.1v7.2M142.4 128.3h8.7M142.4 126h9.1M142.4 139.1h9.1M150.3 133.8l.8 3M150.3 131.3v2.5M151.1 136.8l.4-.3v2.6M151.1 128.3l-.8 3M151.5 139.1l.2 3.6M151.5 126v2.7l-.4-.4M151.7 122.4l-.2 3.6M151.7 122.4v20.3"/>
<path d="M151.7 127.2l.1 2.7 .4 1.1M151.7 138.3l.3 7.1 .2 .6M152.2 131l.6 1.6h.1l.5-1.5M152.6 128.8l-.4 2.2M152.6 128.8h.3M152.9 128.8l.5 2.3M43.5 149.8l2.7 1.5M46.2 151.3v-.1h18l.1 .1M46.2 151.3h18.1M67 149.8l-2.7 1.5M131.9 151.2l.1 .1h.5M131.9 151.2l.6 .1"/>
<path d="M132.5 151.3h4.9M132.7 147.9l.1 .2 .3 .1h3.4l.3-.1 .1-.2M137.4 151.3h.1M137.4 149.8v1.5M137.8 149.9l-.4 1.4M137.8 149.9h.4M138.2 149.9l.6 1.2M139.3 146.8l.4 .7M140.9 146l-.8 1.5M141.1 146l.9 1.5h.3M142.4 146.3v1.9M142.4 151.5v1.3h7.9"/>
<path d="M142.4 147.4l-.1 .1M142.4 148.2v3.3M142.4 146.3h9.1M142.4 148.2h9.1M142.4 148.5h8.7M142.4 151.5h7.9M150.3 152.8h.8M150.3 151.5v1.3M151.1 148.5l-.8 3M151.1 152.8l.4-.7v.7M151.1 152.8h.4M151.5 146.3v1.9"/>
<path d="M151.5 148.2l-.4 .3M151.7 142.7l-.2 3.6M151.7 142.7v10.1h-.2M152.2 146l-.5 .8"/>
<circle cx="50.3" cy="132.6" r="1.34"/>
<circle cx="50.3" cy="132.6" r="1.29"/>
<circle cx="52.8" cy="136.9" r="1.29"/>
<circle cx="52.8" cy="128.3" r="1.32"/>
<circle cx="52.8" cy="136.9" r="1.33"/>
<circle cx="52.8" cy="128.3" r="1.29"/>
<circle cx="55.2" cy="132.6" r="15.2"/>
<circle cx="57.7" cy="128.3" r="1.34"/>
<circle cx="57.7" cy="136.9" r="1.33"/>
<circle cx="57.7" cy="136.9" r="1.28"/>
<circle cx="57.7" cy="128.3" r="1.27"/>
<circle cx="60.2" cy="132.6" r="1.34"/>
<circle cx="60.2" cy="132.6" r="1.28"/>
</g>
<g fill="none" stroke="#000" stroke-width=".19">
<path d="M132.2 39.5l8.7 8.8M132.6 38.8l6.3 6.4M133.7 38.8l5.2 5.2M134.8 38.8l2.8 2.8M135.9 38.8l1.5 1.6M137.1 38.8l.3 .4M143.5 37l-1.1 1.1M144.6 37l-2.2 2.2M145.7 37l-3.3 3.3M146.9 37l-4.5 4.4M148 37l-5.6 5.5M149.1 37l-6.7 6.7"/>
<path d="M150.2 37l-7.8 7.8M150.7 37.6l-8 8M151.1 38.3l-6.8 6.9M151.5 39.1l-6.7 6.7M151.7 40l-5.3 5.3M131.3 53.3l.1 .1M131.3 52.2l1.2 1.2M131.3 51l2.4 2.4M131.3 49.9l2.9 2.9M131.3 48.8l2.9 2.9M131.3 47.7l2.9 2.9M131.3 46.6l2.9 2.8"/>
<path d="M131.3 45.4l3 3M131.3 44.3l4.1 4.1M131.3 58.9l2.9 2.9M131.3 57.8l2.9 2.8M131.3 56.7l2.9 2.8M131.5 43.4l5 4.9M131.7 42.4l5.8 5.9M131.8 56l2.4 2.4M131.8 41.5l6.9 6.8M132 40.5l7.8 7.8M132.9 56l1.3 1.3M134 56l.2 .2"/>
<path d="M134.3 48.4l-.1 .1M134.5 49.3l-.3 .4M134.5 50.4l-.3 .4M134.5 51.5l-.3 .4M134.5 52.6l-.3 .4M134.5 53.8l-.3 .4M134.5 54.9l-.3 .4M134.5 56l-.3 .4M134.5 57.2l-.3 .3M134.5 58.3l-.3 .3M134.5 59.4l-.3 .4M138.3 42.3l.6 .6"/>
<path d="M138.6 41.5l.5 .5M139.7 45.9l2.3 2.4M140.1 45.2l3 3M141.9 45.9l2.3 2.3M142.3 45.2l3 3M144.1 45.9l2.3 2.3M144.5 45.2l3 3M146.4 45.9l2.2 2.2M146.8 45.2l2.9 2.9M148.7 45.9l2.1 2.2M149 45.2l2.9 2.9M149.7 45.4l-.4 .4"/>
<path d="M150.9 45.9l2.1 2.1M151.3 45.2l2.8 2.8M151.7 43.3l-1.8 1.9M151.7 44.5l-1 1M151.7 41.1l-4.7 4.7M151.7 42.2l-3.1 3.2M153.4 46.2l1.4 1.4M131.3 74.6l5.8 5.8M131.3 73.5l6.1 6.2M131.3 72.4l6.1 6.1M131.3 71.3l6.3 6.3M131.3 70.1l6.8 6.8"/>
<path d="M131.3 69l7.6 7.6M131.3 67.9l2.9 2.9M131.3 66.8l2.9 2.8M131.3 62.3l1 1M131.3 61.2l2.2 2.1M131.3 60l2.9 2.9M131.5 76l4.5 4.4M131.6 65.9l2.6 2.6M131.7 77.3l3.2 3.1M132 78.7l1.8 1.7M132.7 65.9l1.5 1.5M133.8 65.9l.4 .4"/>
<path d="M134.3 70.9l4.6 4.6M134.5 60.5l-.3 .4M134.5 61.6l-.3 .4M134.5 62.8l-.3 .3M134.5 63.9l-.3 .3M134.5 65l-.3 .4M134.5 66.1l-.3 .4M134.5 67.2l-.3 .4M134.5 68.4l-.3 .4M134.5 69.5l-.3 .4M134.5 70.6l-.3 .3M135.5 70.9l3.4 3.5"/>
<path d="M136.6 70.9l3.2 3.2M137.8 71l2.4 2.4M138.3 77.2l1 .9M138.9 71l3.1 3.1M140.1 71l2.3 2.4M141.2 71l3.1 3.1M142.3 71l2.4 2.4M143.5 71.1l3 3M144 73.5l-1.6 1.6M144.6 74l-2.2 2.2M144.6 71.1l2.3 2.3M145.8 71.1l3 3"/>
<path d="M146.2 73.5l-3.8 3.9M146.8 74.1l-4.4 4.4M146.9 71.1l2.3 2.3M148 71.2l3 2.9M148.4 73.6l-6 6M149 74.1l-6.6 6.6M149.2 71.2l2.2 2.2M150.3 71.2l1.9 1.9M150.6 73.7l-8.2 8.1M151.3 74.1l-8.2 8.2M151.4 71.2l2 1.9M151.7 74.8l-7.5 7.5"/>
<path d="M151.7 75.9l-6.4 6.4M151.7 77l-5.3 5.3M151.7 78.1l-4.2 4.2M151.7 79.2l-3 3.1M152.6 71.2l1.8 1.9M153.7 71.3l1.1 1M132.2 80l.4 .4M151.1 81l-1.3 1.3"/>
</g>
<text font-size="8.5" x="201.7" y="200">A</text>
<text font-size="6.8" x="260" y="198.8">-</text>
<g font-size="4.2">
<text x="117.8" y="17.3">ITEM NO.</text>
<text x="136.9" y="17.3">PART NUMBER</text>
<text x="166.2" y="17.3">Rev.</text>
<text x="182.5" y="12.1">BOM Table</text>
<text x="185.8" y="17.3">Description</text>
<text x="222.7" y="17.3">Material</text>
<text x="244.3" y="17.3">Color</text>
<text x="258.6" y="17.3">QTY.</text>
<text x="125.7" y="23.3">1</text>
<text x="137.3" y="23.3">UA-006-BODY</text>
<text x="169.9" y="23.3">-</text>
<text x="186.1" y="23.3">VENT PLUG</text>
<text x="220.1" y="23.3">NYLON 6/6</text>
<text x="243.9" y="23.3">GRAY</text>
<text x="262" y="23.3">1</text>
<text x="125.7" y="28.9">2</text>
<text x="139.1" y="28.9">NUT-M20-01</text>
<text x="169.9" y="28.9">-</text>
<text x="187" y="28.9">LOCK NUT</text>
<text x="220.1" y="28.9">NYLON 6/6</text>
<text x="243.9" y="28.9">GRAY</text>
<text x="262" y="28.9">1</text>
<text x="17.7" y="50.2">SCALE 1 : 1</text>
<text x="52.6" y="48.8">SCALE 1 : 1</text>
<text x="130.7" y="87.8">SECTION A-A</text>
<text x="249.2" y="91.4">2</text>
<text x="226.7" y="98.4">1</text>
<text x="164.8" y="107.7">M20x1.5</text>
<text x="125.1" y="149.5">A</text>
<text x="157.3" y="149.5">A</text>
<text x="180.3" y="167.6">1.</text>
<text x="180.3" y="163.4">NOTES:</text>
<text x="190.3" y="167.6">CLEARANCE MTG. HOLE:</text>
<text x="246.5" y="167.6">.787 MIN</text>
<text x="180.3" y="171.8">2.</text>
<text x="190.3" y="171.8">TEMPERATURE RANGE: -40 F TO 221 F</text>
</g>
<g font-size="4.2" fill="#808080">
<text x="119.8" y="97.8">.616</text>
<text x="119.8" y="103.7">.405</text>
<text x="119.8" y="109.6">.245</text>
<text x="159.5" y="128.4">1.062</text>
<text x="117.2" y="134.5">.984</text>
</g>
<text font-size="3.5" x="162.5" y="179.7">UA-006</text>
<g font-size="3.4">
<text x="162.5" y="176.1">PART NO.</text>
<text x="162.5" y="184.3">MATERIAL</text>
<text x="162.5" y="192.9">FLAME RATING</text>
<text x="202" y="192.7">SIZE</text>
<text x="258.3" y="192.7">REV</text>
<text x="202.1" y="204.4">SCALE: 1.5:1</text>
<text x="247.8" y="204.4">SHEET 1 OF 1</text>
</g>
<g font-size="3.2">
<text x="271.4" y="33.2">D</text>
<text x="271.4" y="82.7">C</text>
<text x="271.4" y="132.3">B</text>
<text x="271.4" y="181.8">A</text>
<text x="162.5" y="196.7">UL94V-2</text>
<text x="223.4" y="192.6">VENT PLUG</text>
<text x="36.1" y="210.6">5</text>
<text x="88.4" y="210.6">4</text>
<text x="140.8" y="210.6">3</text>
<text x="193.1" y="210.6">2</text>
<text x="245.4" y="210.6">1</text>
</g>
<g font-size="2.8">
<text x="8.9" y="202.1">REV.</text>
<text x="37.1" y="202.1">DESCRIPTION</text>
<text x="77" y="202.1">ZONE</text>
<text x="88.1" y="202.1">BY</text>
<text x="95" y="202.1">APPR'D</text>
<text x="110.2" y="202.1">DATE</text>
<text x="58.3" y="205.4">REVISIONS</text>
</g>
<g font-size="2.5">
<text x="177.5" y="202.7">D.M.F.</text>
<text x="187.3" y="202.6">8/25/2015</text>
<text x="177.6" y="205.6">B.M.B.</text>
<text x="187.3" y="205.5">8/28/2015</text>
</g>
<g font-size="2.2">
<text x="164.3" y="202.6">DRAWN</text>
<text x="178" y="199.6">NAME</text>
<text x="190.3" y="199.6">DATE</text>
<text x="163.3" y="205.4">CHECKED</text>
</g>
<g font-size="2">
<text x="125.8" y="178">DIMENSIONS ARE IN: INCHES[mm]</text>
<text x="127.6" y="175.4">UNLESS OTHERWISE SPECIFIED:</text>
<text x="127.6" y="185.5">THREE PLACE DECIMAL:</text>
<text x="127.8" y="180.5">TOLERANCES: ANGULAR:</text>
<text x="128.6" y="183">TWO PLACE DECIMAL:</text>
<text x="151.9" y="185.5">.015</text>
<text x="151.9" y="183">.03</text>
<text x="153.4" y="180.5">2</text>
<text x="129.4" y="188.1">PRINTED GRAPHICS:</text>
<text x="150.1" y="188.1">.010</text>
</g>
<g font-size="1.9">
<text x="126.9" y="190.6">PROPRIETARY AND CONFIDENTIAL</text>
<text x="231.2" y="187.3">1305 CHESTER IND. PARKWAY AVON, OHIO 44011-1083 U.S.A.</text>
<text x="233" y="189.1">PH#: 1-800-248-1233, 440-934-0444 FAX#: 440-934-0088</text>
<text x="123.6" y="197.8">POLYCASE. ANY REPRODUCTION IN PART</text>
<text x="125.1" y="193">THE INFORMATION CONTAINED IN THIS</text>
<text x="126" y="195.4">DRAWING IS THE SOLE PROPERTY OF</text>
<text x="123.7" y="202.6">PERMISSION OF POLYCASE IS PROHIBITED.</text>
<text x="124.8" y="200.2">OR AS A WHOLE WITHOUT THE WRITTEN</text>
</g>
<text font-size="1.8" x="122.5" y="205">CAD FILE: UA-006</text>
</svg>
